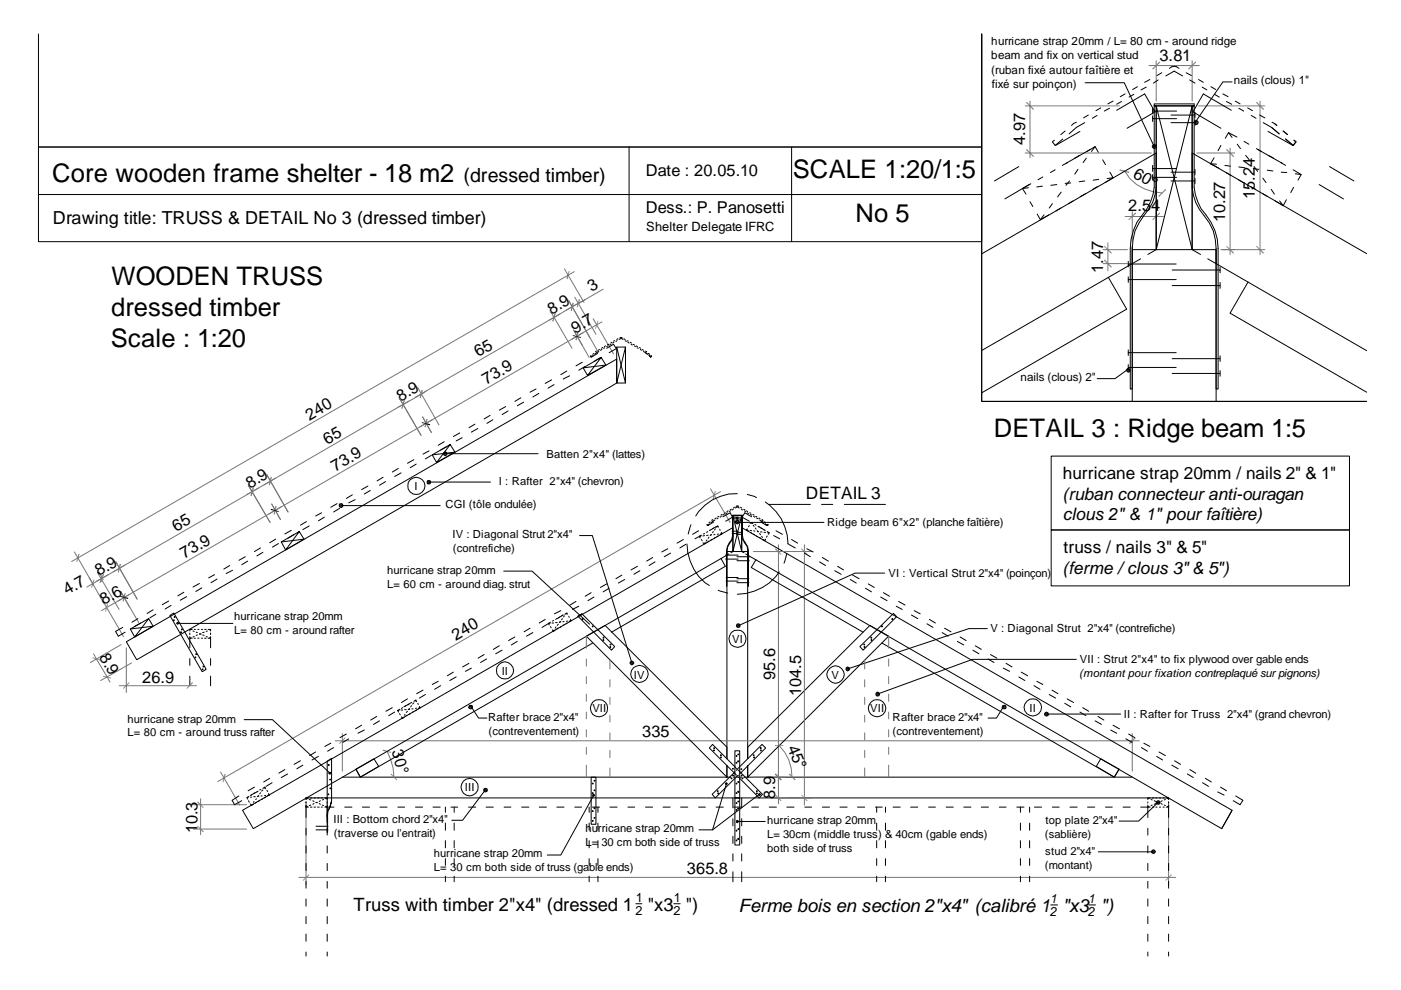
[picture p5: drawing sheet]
<svg xmlns="http://www.w3.org/2000/svg" width="297mm" height="210mm" viewBox="0 0 297 210" stroke-linecap="round" stroke-linejoin="round" font-family="sans-serif">
<path d="M252.8 22.5h.4v17.2a10.1 10.1 0 0 0 2.4 5.8 11.3 11.3 0 0 1 2.7 7.2v29.8h-.5v-29.8a9.8 9.8 0 0 0-2.5-7 9.9 9.9 0 0 1-2.5-6zM252.8 22.5h.4M240.1 52.3v32.7M257.8 52.9v32.1" fill="none" stroke="#000" stroke-width=".21"/>
<path d="M233.9 55.9h5.1M233.9 52.9h5.1M234.9 51.5v5.9" fill="none" stroke="#767676" stroke-width=".21"/>
<g fill="#767676">
<path d="M234 55.2l1.7 1.4-.1 .1z"/>
<path d="M234 55.2l.2-.2 1.5 1.6z"/>
<path d="M234 52.3l.2-.1 1.5 1.4z"/>
<path d="M234 52.3l1.7 1.3-.1 .2z"/>
</g>
<path d="M253.8 32.4h8M260.8 31.4v22.5M259.2 52.9h2.6" fill="none" stroke="#767676" stroke-width=".21"/>
<g fill="#767676">
<path d="M260 52.3l.1-.1 1.5 1.4z"/>
<path d="M260 52.3l1.6 1.3-.1 .2z"/>
<path d="M260 31.8l1.6 1.3-.1 .2z"/>
<path d="M260.1 31.6l1.5 1.5-1.6-1.3z"/>
</g>
<path d="M243.6 13.9h10.7M245.1 12.9v8.5M252.8 12.9v8.5" fill="none" stroke="#767676" stroke-width=".21"/>
<g fill="#767676">
<path d="M245.8 13.1l-1.3 1.6-.2-.1z"/>
<path d="M245.8 13.1l.2 .1-1.5 1.5z"/>
<path d="M253.4 13.1l.2 .1-1.5 1.5z"/>
<path d="M253.4 13.1l-1.3 1.6-.2-.1z"/>
</g>
<path d="M238.4 36.3a9.1 9.1 0 0 0 8 4.6" fill="none" stroke="#767676" stroke-width=".21"/>
<g fill="#767676">
<path d="M237.3 36.2l2.2 .2-.1 .3z"/>
<path d="M237.4 35.9l2.1 .5-2.2-.2z"/>
<path d="M247.1 40.1l-1.4 1.7-.1-.2z"/>
<path d="M247.1 40.1l.2 .1-1.6 1.6z"/>
</g>
<path d="M254.1 22.5h14.1M267.2 21.4v32.5M258.9 52.9h9.3" fill="none" stroke="#767676" stroke-width=".21"/>
<g fill="#767676">
<path d="M266.3 52.3l.2-.1 1.5 1.4z"/>
<path d="M266.3 52.3l1.7 1.3-.2 .2z"/>
<path d="M266.3 21.8l1.7 1.3-.2 .2z"/>
<path d="M266.3 21.8l.2-.2 1.5 1.5z"/>
</g>
<path d="M217.4 32.4h26.7M217.4 22.5h19.9M218.4 21.4v12.1" fill="none" stroke="#767676" stroke-width=".21"/>
<g fill="#767676">
<path d="M217.7 31.6l1.5 1.5-1.7-1.3z"/>
<path d="M217.5 31.8l1.7 1.3-.1 .2z"/>
<path d="M217.5 21.8l1.7 1.3-.1 .2z"/>
<path d="M217.5 21.8l.2-.2 1.5 1.5z"/>
</g>
<path d="M238.5 45.9h8.2M240.1 44.9v6.3M245.1 44.9v6.3" fill="none" stroke="#767676" stroke-width=".21"/>
<g fill="#767676">
<path d="M240.7 45.1l-1.3 1.6-.2-.1z"/>
<path d="M240.7 45.1l.2 .1-1.5 1.5z"/>
<path d="M245.8 45.1l.2 .1-1.5 1.5z"/>
<path d="M245.8 45.1l-1.3 1.6-.2-.1z"/>
</g>
<g fill="none" stroke="#000" stroke-width=".21">
<path d="M238.5 19.9l-1 .6M240.4 20l-1 .6M241.2 18.4l-1.1 .6M243 18.5l-1.1 .6M243.8 16.9l-1.1 .6M245.6 16.9l-1.1 .7M246.3 15.4l-1 .6M247.2 16.1l1.7-1 1.8 1M247.9 14.5a1.43 1.43 0 0 1 2.1 0M251.5 15.4l1.1 .6M252.3 16.9l1.1 .7M254.1 16.9l1 .6"/>
<path d="M254.9 18.5l1 .6M256.7 18.4l1.1 .6M257.5 20l1 .6M259.3 19.9l1.1 .6M216 35.3l-5.2 3.1M218 39.8l-1.2 .2M218.2 39.1l-5.2 3.1M218.6 39l-1.8 1 .7 1.2M221 39.5l-1.2 .1M221.1 37.5l-1 .6M223.7 36l-1 .6M224.1 39.1l-1.3 .2"/>
<path d="M225.3 29.5l-1.6 1.3-.6-.7 .4-.4M225.8 27.8l-.9 .7M226.3 34.5l-1.1 .6M226.8 38.4l-.8 .9M227 38.8l-1.2 .1M228.2 25.9l-.6 .3-.4 .4M228.5 35.9l-.6 1M228.9 32.9l-1 .6M229 27.9l-5.2 2.9M230 38.4l-1.2 .1M230 26l-1.8 1-1.5 1.4M230.3 33.5l-.7 1"/>
<path d="M230.5 32.1l1.7-1 .7 1.2M230.7 24.4l-1 .6M231.2 31.7l-5.2 2.9M232.2 31.1l-.8 1M232.6 24.5l-1 .6M232.7 39.6l-1 .5M232.9 38l-1.1 .2M233.4 22.9l-1 .6M233.8 33.9l.6 1M235.2 23l-1.1 .6M235.3 36.5l.7 1.2M236 37.7l-1.7 1"/>
<path d="M236 37.7l-1.3 .2M236 21.4l-1.1 .6M236.8 23.4l5.9-3.5 2.2 3.8-5.9 3.5M237.8 21.5l-1 .6M244.4 23v.6h5.1M244.4 24.6v.6h5.1M244.4 37v.6h5.1M244.4 35.1v.6h5.1M244.4 23.6v.5M244.4 25.2v.6M244.4 35.7v.6M244.4 37.6v.6"/>
<path d="M244.7 22.5h.4v17.2a9.4 9.4 0 0 1-2.6 6 10.3 10.3 0 0 0-2.4 7v29.8h-.5v-29.8a11.3 11.3 0 0 1 2.7-7.2 10.1 10.1 0 0 0 2.4-5.8zM244.7 22h8.5v.5h-8.5zM245.1 22.5l7.7 30.4 1.7 1M252.8 22.5l-7.7 30.4v-30.4h7.7v30.4h-7.7l-1.7 1M253.4 23.8v.6h-5.1M253.4 25.4v.6h-5.1M253.4 37.8v.6h-5.1M253.4 35.9v.6h-5.1M253.4 24.4v.6M253.4 26v.6M253.4 36.5v.6M253.4 38.4v.6"/>
<path d="M256.7 34.7l1.7 1M256.7 34.7l1.2 .1M257.4 33.5l-.7 1.2M258.9 30.8l-.6 1.1M259.7 35.1l1.2 .1M260 36.6l1 .6M260 21.5l1.1 .6M260.5 28.1l.7 1M261.1 23.4l-6-3.5-2.2 3.8 6 3.5M261.9 21.4l1 .6M262.2 29.1l-1.7-1-.7 1.2M262.3 30.6l.7 .9"/>
<path d="M262.6 38.1l1 .6M262.7 35.4l1.2 .2M262.7 23l1 .6M263.8 30l1 .6M264.1 32.9l.8 1M264.5 22.9l1 .6M265.1 39.6l1.1 .5M265.3 24.5l1 .6M265.7 35.7l1.2 .2M265.9 35.3l.7 1M266.4 31.5l1 .6M266.6 31.7l5.3 2.9"/>
<path d="M267.1 24.4l1.1 .6M267.7 37.8l.7 .9M267.8 26l1.8 1 1.6 1.4M268.7 36.1l1.2 .2M268.8 27.9l5.3 2.9M268.9 32.9l1.1 .6M269.7 25.9l1 .7M271.6 34.5l1 .6M271.6 36.5l1.2 .1M272.1 27.8l.9 .7M272.6 29.5l1.6 1.3M274.2 36l1.7 1-.7 1.2"/>
<path d="M274.3 39.7l-.6 1.1M274.3 29.7l.5 .4-.6 .7 .6-.7zM274.6 36.8l1.3 .2M279.7 39.1l5.1 3.1M281.9 35.3l5.1 3.1M208.2 53.8l36.9-21.4v20.5h-5v3M218.4 42.8l.6 1M219.9 45.4l.7 1.2 1.8-1M221.3 45.6l-.7 1M223.1 43.2l-.7 .9M224.9 44.1l-1 .6M225 40.7l-.8 1.1"/>
<path d="M227.5 42.6l-1 .6M230.2 41.1l-1.1 .6M235 58.8l3.9 6.7-30.7 17.7M239.2 55.4v.6M239.2 58.7v.6M240.1 55.9l-31.9 18.4M241.8 54.9l-1.7 1M248.5 57.2h10.2v.6M249.4 59.3h-10.2v.6M249.4 56h-10.2v.6M256.1 54.9l1.7 1M257.8 55.9l32 18.5"/>
<path d="M258.7 56.7v.5M258.7 59.9v.7M264.6 59.8l-3.8 6.6 29 16.8M267.7 41.1l1.1 .6M269.5 40.1l.7 1.1M271.3 42.6l.8 1M272.7 42.3l-.6 1.3-1.7-1M289.8 53.8l-37-21.4v20.5h5v3M239.2 74.2v.6M239.2 77.3v.6M248.5 79.2h10.2v.6M248.5 76h10.2v.6"/>
<path d="M248.5 60.6h10.2v.5M249.4 77.9h-10.2v.6M249.4 74.8h-10.2v.6M258.7 75.5v.5M258.7 78.6v.6M154.1 116.8v44.1M157.3 109.3h.1v4.3l.2 .8 .9 1.5 .2 1v7.4h-.2l-.1-8.4-.9-1.4-.2-.9zM157.3 109.3h.1M158.5 116.9v44M64.9 169.2h182.9M72.6 164.8h82.1M154.1 162.3v2.5"/>
<path d="M157.9 164.8h82.2M158.5 162.3v2.5"/>
</g>
<path d="M64.9 170.4v17.2M247.8 170.4v17.2M63.4 186h185.9" fill="none" stroke="#767676" stroke-width=".21"/>
<g fill="#767676">
<path d="M247.1 186.6l1.3-1.3-1.1 1.4z"/>
<path d="M248.4 185.3v.2l-1.1 1.2z"/>
<path d="M65.5 185.3l.1 .2-1.2 1.2z"/>
<path d="M65.5 185.3l-1.1 1.4-.2-.1z"/>
</g>
<path d="M71.1 157.1h170.5M72.6 155.5v8M240.1 155.5v8" fill="none" stroke="#767676" stroke-width=".21"/>
<g fill="#767676">
<path d="M73.2 156.3l.1 .2-1.3 1.2z"/>
<path d="M73.2 156.3l-1.2 1.4-.1-.1z"/>
<path d="M239.4 157.6l1.3-1.3-1.1 1.4z"/>
<path d="M240.7 156.3l.1 .2-1.2 1.2z"/>
</g>
<path d="M150.7 103.6l4.1 7.2M152.8 104.2l-106.6 61.5M46.8 163.7l4 7" fill="none" stroke="#767676" stroke-width=".21"/>
<g fill="#767676">
<path d="M47.6 164.1h.3l-.5 1.8z"/>
<path d="M47.6 164.1l-.2 1.8-.2-.1z"/>
<path d="M151.6 104.1l-.3 1.7h-.2z"/>
<path d="M151.6 104.1l.2 .1-.5 1.6z"/>
</g>
<path d="M41 170.6h11.3M41 175.8h11.3M42.5 169.3v7.7" fill="none" stroke="#767676" stroke-width=".21"/>
<g fill="#767676">
<path d="M41.9 169.9l1.3 1.3-1.4-1.1z"/>
<path d="M41.8 170.1l1.4 1.1-.2 .1z"/>
<path d="M41.8 175.2l1.4 1.1-.2 .2z"/>
<path d="M41.8 175.2l.1-.1 1.3 1.2z"/>
</g>
<path d="M159.8 116.9h6.7M165 115.5v50.7M159.8 164.8h6.7" fill="none" stroke="#767676" stroke-width=".21"/>
<g fill="#767676">
<path d="M164.3 164.2l.2-.2 1.2 1.3z"/>
<path d="M164.3 164.2l1.4 1.1-.1 .2z"/>
<path d="M164.3 116.4l1.4 1.1-.1 .1z"/>
<path d="M164.3 116.4l.2-.1 1.2 1.2z"/>
</g>
<g fill="none" stroke="#000" stroke-width=".21">
<path d="M122.9 113.6h2.7l8.4 27M156.2 132.3h.6v.6h-.6zM187.6 121.5h-6.3l-24.8 11.2M209.3 133.3h-3.9l-25.7 8.5M179.4 141.6l.3-.2 .3 .2v.5l-.3 .2-.3-.2zM221.6 151.1l.3-.1 .3 .1v.6h-.6l-.2-.3zM221.9 151.4h15.7M64.9 170v.3M65.2 171l-.3 .1v-.4v.4h.5M65.4 169.2h-.5v.3v-.3l.3 .1M65.6 169.5l.3 .1M65.8 169.2h.4"/>
<path d="M65.8 171.1h.4M65.9 170.7l-.3 .1M66.3 169.8l.3 .1M66.6 169.2h.3M66.6 171.1h.3M66.6 170.4l-.3 .1M67 170.1l.3 .1M67.3 170.1l-.3 .1M67.3 169.2h.4M67.3 171.1h.4M67.7 170.4l.2 .1M67.9 169.8l-.2 .1"/>
<path d="M68.1 169.2h.3M68.1 171.1h.3M68.4 170.7l.2 .1M68.6 169.5l-.2 .1M68.9 169.2h.5v.3M68.9 171.1h.5M69 171l.4 .1M69.4 170v.3M69.4 170.7v.4M69.4 169.2l-.4 .1M102.6 167.2h.6v.6h-.6zM102.9 167.5l-4.8 6.4h-2.3"/>
<path d="M154.1 160.9v-2.5l-25.8-25.8-4 2.3 29.8 29.9v-2.5M158.5 160.9v-2.5l25.9-25.8 4 2.3-29.9 29.9v-2.5M243.4 171.1h.5M243.4 170v.3M243.4 170.7v.4M243.4 169.2l.2 .1M243.6 171l-.2 .1M243.9 169.2h-.5v.3M244 169.5l.3 .1M244.3 169.2h.3M244.3 171.1h.3M244.3 170.7l-.3 .1"/>
<path d="M244.7 169.8l.4 .1M245.1 169.2h.2M245.1 171.1h.2M245.1 170.4l-.4 .1M245.4 170.1l.3 .1M245.7 170.1l-.3 .1M245.8 169.2h.3M245.8 171.1h.3M246.2 170.4l.2 .1M246.4 169.8l-.2 .1M246.6 169.2h.2M246.6 171.1h.2"/>
<path d="M246.8 170.7l.3 .1M247.1 169.5l-.3 .1M247.3 169.2h.5v.3v-.3l-.3 .1M247.5 171l.3 .1v-.4v.4h-.5M247.8 170v.3M134.8 191.6h1.3M142.9 191.6h1.3"/>
<circle cx="134" cy="140.5" r=".4"/>
</g>
<g fill="#000">
<path d="M156.2 132.7l.6 .2h-.6zM156.2 132.7h.7l-.1 .2zM156.2 132.3l.7 .4h-.7zM156.2 132.3h.6l.1 .4zM156.2 132.9h.6zM156.2 132.3h.6zM133.5 140.6l.7 .2h-.5zM133.5 140.6h.9l-.2 .2zM133.7 140.3l.7 .3h-.9zM133.7 140.3h.5l.2 .3zM133.7 140.8h.5l-.2 .2zM133.7 140.3l.3-.2 .2 .2z"/>
<path d="M179.4 141.8l.6 .3h-.6zM179.4 141.8h.7l-.1 .3zM179.4 141.6l.7 .2h-.7zM179.4 141.6h.6l.1 .2zM179.4 142.1h.6l-.3 .2zM179.4 141.6l.3-.2 .3 .2zM221.4 151.4l.8 .3h-.6zM221.4 151.4h.9l-.1 .3zM221.6 151.1l.7 .3h-.9zM221.6 151.1h.6l.1 .3zM221.6 151.7h.6zM221.6 151.1l.3-.1 .3 .1z"/>
<path d="M102.6 167.5l.6 .3h-.6zM102.6 167.5h.7l-.1 .3zM102.6 167.2l.7 .3h-.7zM102.6 167.2h.6l.1 .3zM102.6 167.8h.6zM102.6 167.2h.6z"/>
</g>
<path d="M82.1 159.3l.7 1.8 .5 1.7 .2 2" fill="none" stroke="#767676" stroke-width=".21"/>
<g fill="#767676">
<path d="M82.9 164l1.3 1.3-1.4-1.1z"/>
<path d="M82.8 164.2l1.4 1.1-.1 .2z"/>
<path d="M81.1 159.2l1.8 .2v.2z"/>
<path d="M81.2 158.9l1.7 .5-1.8-.2z"/>
</g>
<g fill="none" stroke="#000" stroke-width=".21">
<path d="M157.3 111.9l103.9 59.9-2.2 3.9-100.5-58v-.8h-1.2zM157.3 116.9l.5 .3M158.1 117.4l.4 .3M64.9 171.1v2.2M64.9 175.6v1.5M64.9 179.3v1.6M247.8 171.1v2.2M247.8 175.6v1.5M247.8 179.3v1.6M64.9 183.1v1.5M64.9 186.9v1.4M64.9 190.6v1.5"/>
<path d="M64.9 194.3v1.5M64.9 198v1.6M247.8 183.1v1.5M247.8 186.9v1.4M247.8 190.6v1.5M247.8 194.3v1.5M247.8 198v1.6M64.9 201.9v.8M247.8 201.9v.8"/>
</g>
<path d="M119.7 57l4.1 7.1M121.8 57.6l-106.6 61.5M15.8 117l4 7.1" fill="none" stroke="#767676" stroke-width=".21"/>
<g fill="#767676">
<path d="M16.6 117.4h.3l-.5 1.7z"/>
<path d="M16.6 117.4l-.2 1.7h-.2z"/>
<path d="M120.6 57.4l-.3 1.8-.2-.1z"/>
<path d="M120.6 57.4l.2 .1-.5 1.7z"/>
</g>
<path d="M18.9 122.4l3.1 5.5M20.9 121.3l1 1.6M23 121.8l-4.6 2.7" fill="none" stroke="#767676" stroke-width=".21"/>
<g fill="#767676">
<path d="M21.9 121.7l-.4 1.8-.1-.1z"/>
<path d="M21.9 121.7l.1 .1-.5 1.7z"/>
<path d="M19.8 122.9l.2 .1-.5 1.6z"/>
<path d="M19.8 122.9l-.3 1.7h-.2z"/>
</g>
<path d="M90.6 102h.6v.5h-.6zM90.9 102.2h13.1M26.8 136.1l104-60v5.1l-1.3 .8-100.5 57.9z" fill="none" stroke="#000" stroke-width=".21"/>
<path d="M90.5 102.2l.7 .3h-.6zM90.5 102.2h.8l-.1 .3zM90.6 102l.7 .2h-.8zM90.6 102h.6l.1 .2zM90.6 102.5h.6zM90.6 102h.6z" fill="#000"/>
<path d="M84.7 84.4l4.6 7.9M88.6 82.2l4.5 7.9M90.4 82.9l-6 3.5" fill="none" stroke="#767676" stroke-width=".21"/>
<g fill="#767676">
<path d="M89.4 82.6l.2 .1-.4 1.7z"/>
<path d="M89.4 82.6l-.2 1.8-.2-.1z"/>
<path d="M85.6 84.9l-.3 1.7h-.2z"/>
<path d="M85.6 84.9h.2l-.5 1.7z"/>
</g>
<path d="M84.7 84.4l4.6 7.9M86.7 85l-30.7 17.8M56.6 100.7l4.5 7.9" fill="none" stroke="#767676" stroke-width=".21"/>
<g fill="#767676">
<path d="M85.6 84.9l-.3 1.7h-.2z"/>
<path d="M85.6 84.9h.2l-.5 1.7z"/>
<path d="M57.4 101.1l.2 .1-.4 1.7z"/>
<path d="M57.4 101.1l-.2 1.8-.2-.1z"/>
</g>
<path d="M52.7 103l4.6 7.8M56.6 100.7l4.5 7.9M58.4 101.4l-6 3.4" fill="none" stroke="#767676" stroke-width=".21"/>
<g fill="#767676">
<path d="M57.4 101.1l.2 .1-.4 1.7z"/>
<path d="M57.4 101.1l-.2 1.8-.2-.1z"/>
<path d="M53.6 103.4l-.2 1.7h-.3z"/>
<path d="M53.6 103.4h.2l-.4 1.7z"/>
</g>
<path d="M24.6 119.1l4.5 7.9M52.7 103l4.6 7.8M54.8 103.5l-30.8 17.8" fill="none" stroke="#767676" stroke-width=".21"/>
<g fill="#767676">
<path d="M53.6 103.4l-.2 1.7h-.3z"/>
<path d="M53.6 103.4h.2l-.4 1.7z"/>
<path d="M25.4 119.6h.2l-.4 1.7z"/>
<path d="M25.4 119.6l-.2 1.7h-.2z"/>
</g>
<path d="M24.6 119.1l4.5 7.9M26.4 119.8l-6.1 3.5M20.7 121.4l4.6 7.8" fill="none" stroke="#767676" stroke-width=".21"/>
<g fill="#767676">
<path d="M25.4 119.6h.2l-.4 1.7z"/>
<path d="M25.4 119.6l-.2 1.7h-.2z"/>
<path d="M21.6 121.8l-.2 1.7h-.3z"/>
<path d="M21.6 121.8h.2l-.4 1.7z"/>
</g>
<path d="M94.4 96.2h19.7M156.2 110.8h18.5M263.5 169.7l-.6 .9" fill="none" stroke="#000" stroke-width=".21"/>
<path d="M116.7 66l4.6 7.8M120.6 63.8l4.5 7.8M122.4 64.4l-6 3.5" fill="none" stroke="#767676" stroke-width=".21"/>
<g fill="#767676">
<path d="M117.6 66.4l-.3 1.8-.2-.1z"/>
<path d="M117.6 66.4l.2 .1-.5 1.7z"/>
<path d="M121.4 64.2l.2 .1-.4 1.7z"/>
<path d="M121.4 64.2l-.2 1.8-.2-.1z"/>
</g>
<path d="M120.6 63.8l6.3 10.9M121.9 63l4.5 7.9M123.9 63.6l-3.9 2.2M127.9 61.3l-5.3 3.1" fill="none" stroke="#767676" stroke-width=".21"/>
<g fill="#767676">
<path d="M122.7 63.4l-.2 1.8-.2-.1z"/>
<path d="M122.7 63.4l.3 .1-.5 1.7z"/>
<path d="M121.4 64.2l.2 .1-.4 1.7z"/>
<path d="M121.4 64.2l-.2 1.8-.2-.1z"/>
</g>
<path d="M57.6 106.9l1.9 3.3M59.6 107.5l-34.6 19.9M25.6 125.4l1.9 3.3" fill="none" stroke="#767676" stroke-width=".21"/>
<g fill="#767676">
<path d="M26.4 125.8h.2l-.4 1.7z"/>
<path d="M26.4 125.8l-.2 1.7h-.2z"/>
<path d="M58.4 107.3l-.2 1.8h-.2z"/>
<path d="M58.4 107.3l.2 .1-.4 1.7z"/>
</g>
<path d="M89.6 88.4l1.9 3.3M91.6 89l-34.6 20M57.6 106.9l1.9 3.3" fill="none" stroke="#767676" stroke-width=".21"/>
<g fill="#767676">
<path d="M58.4 107.3l.2 .1-.4 1.7z"/>
<path d="M58.4 107.3l-.2 1.8h-.2z"/>
<path d="M90.5 88.8l-.3 1.8-.2-.1z"/>
<path d="M90.5 88.8l.1 .1-.4 1.7z"/>
</g>
<path d="M121.6 69.9l1.9 3.4M123.6 70.5l-34.6 20M89.6 88.4l1.9 3.3" fill="none" stroke="#767676" stroke-width=".21"/>
<g fill="#767676">
<path d="M90.5 88.8l.1 .1-.4 1.7z"/>
<path d="M90.5 88.8l-.3 1.8-.2-.1z"/>
<path d="M122.5 70.4l-.3 1.8-.2-.1z"/>
<path d="M122.5 70.4l.1 .1-.4 1.7z"/>
</g>
<path d="M121.6 69.9l3.3 5.9M125.8 67.6l4.3 7.4M127.6 68.3l-6.3 3.6" fill="none" stroke="#767676" stroke-width=".21"/>
<g fill="#767676">
<path d="M122.5 70.4l-.3 1.8-.2-.1z"/>
<path d="M122.5 70.4l.1 .1-.4 1.7z"/>
<path d="M126.7 68h.2l-.5 1.7z"/>
<path d="M126.7 68l-.3 1.7h-.2z"/>
</g>
<path d="M21.9 127.5l4.3 7.5M25.6 125.4l3.8 6.6M27.4 126.1l-5.9 3.4" fill="none" stroke="#767676" stroke-width=".21"/>
<g fill="#767676">
<path d="M26.4 125.8h.2l-.4 1.7z"/>
<path d="M26.4 125.8l-.2 1.7h-.2z"/>
<path d="M22.7 127.9l-.2 1.8-.2-.1z"/>
<path d="M22.7 127.9l.2 .1-.4 1.7z"/>
</g>
<path d="M121.4 71l1.8 .5-1.8-.3zM121.4 71.2l1.8 .3-.1 .1zM89.4 89.5l1.8 .4-1.8-.2zM89.4 89.7l1.8 .2-.1 .3zM57.4 107.9l1.7 .5-1.7-.3zM57.4 108.1l1.7 .3v.2zM25.4 126.5l1.8 .3-.1 .2zM25.5 126.3l1.7 .5-1.8-.3z" fill="#000"/>
<path d="M163.5 164.8h.3M163.5 169.2h3.5M165 163.5v6.9" fill="none" stroke="#767676" stroke-width=".21"/>
<g fill="#767676">
<path d="M164.3 164.2l.2-.2 1.2 1.3z"/>
<path d="M164.3 164.2l1.4 1.1-.1 .2z"/>
<path d="M164.3 168.6l1.4 1.2-.1 .1z"/>
<path d="M164.3 168.6l.2-.1 1.2 1.3z"/>
</g>
<path d="M159.8 116.9h12.3M170.5 115.5v55.2M165 169.2h7.1" fill="none" stroke="#767676" stroke-width=".21"/>
<g fill="#767676">
<path d="M169.9 168.6l.1-.1 1.2 1.3z"/>
<path d="M169.9 168.6l1.3 1.2-.1 .1z"/>
<path d="M169.9 116.4l1.3 1.1-.1 .1z"/>
<path d="M170 116.3l1.2 1.2-1.3-1.1z"/>
</g>
<g fill="none" stroke="#000" stroke-width=".21">
<path d="M145.7 115.3a10.5 10.5 0 0 0 4.7 8.8M146.5 111.3l-.6 1.9M154.5 117.4l-.4 .3M155.2 109.7h1.3M155.2 110h1.3M155.2 113.1h1.3M155.2 112.6h1.3M155.3 109.3l.1 4.3-.2 .9-.9 1.4-.2 1-.1 7.4v-7.4l.2-1 .9-1.5 .2-.8zM155.3 109.3l2 7.6M156.2 109.8h1.2M156.2 110.3h1.2M156.2 113.3h1.2"/>
<path d="M156.2 112.9h1.2M156.3 104.7a10 10 0 0 0-8.8 4.7M157.3 109.3l-1.9 7.6v-7.6h1.9v7.6h-1.9l-.4 .3M158.4 104.8l2 .7M162.2 106.4a10.6 10.6 0 0 1 4.9 8.9v-.1M163 106.9h8.8M166.8 117.4l-.6 2M174.2 106.9h2.4M179 106.9h8.7M122.5 130.7l.9-.6 6.9 7-.6 .8zM123.5 131.2h.1l-.1 .1zM125.7 132.7v.2z"/>
<path d="M125.7 136.3l-49.3 28.5-.9-1.7M127.8 135.7l.2-.1v.1zM128 135.1v.2h-.1zM129.3 136.7h.3zM129.3 137.1h.2v.2h-.2zM152.3 125.2l2 .5M153.8 120.1l-24.1 13.9M159.3 120.3l23.7 13.7M165.2 121.3a10.8 10.8 0 0 1-8.9 4.7M182.3 137.1l7.1-7 .7 .6-7.1 7.2zM183.2 136.6h.1v.2h-.1zM183.2 137.2h.2z"/>
<path d="M184.7 135.1l.2 .1-.1 .1-.2-.1zM184.7 135.7h.2l-.1 .1zM187 132.7l.1 .1-.1 .1zM187 136.3l49.2 28.5 1.1-1.7M189.1 131.2h.2v.1h-.2zM99.5 149.6h.6v.6h-.6l-.2-.2zM99.8 149.6l1.7 2.6h1.7M151.3 158.6l.1-.1 .1 .2-.1 .1zM151.3 159l.2 .1-.1 .1-.2-.1zM155.8 159.2h1v10h-1zM156.4 159.9h.3zM161.1 158.6h.3l-.1 .2z"/>
<path d="M161.2 159h.2v.2h-.2zM51.4 171.8l104-59.9v5h-1.3v.8l-100.4 58zM69.4 171.1v2.2M69.4 175.6v1.5M69.4 179.3v1.6M75.5 163.1l3.8-2.2 1 1.6-3.9 2.3zM152.1 167.7h.2v.1h-.2zM152.2 168.2h.1v.1zM152.8 160h.1v.2h-.1zM152.9 160.5v.2zM154 166.1l-2.9 9.9h-2.9M154.7 164.8h.3"/>
<path d="M155.1 164.9l.1 .1-.1 .1-.1-.1zM155.3 164.4h.3zM155.3 162.9h.2v.2h-.2zM155.5 164.8h.2M155.8 163.6l-4.8 4.8 .7 .8 4.9-4.8M156.1 161.6h.1v.2h-.1zM156.1 160.2h.1v.2h-.1zM156.1 168.1h.1v.1h-.1zM156.1 166h.1v.2h-.1zM156.2 163l-5.1-5.2-.7 .8 5.8 5.8M156.2 163.3l5.4-5.5 .7 .8-5.5 5.4M156.2 164.8h.3"/>
<path d="M156.4 161.4h.3l-.2 .2zM156.4 165.8h.3zM156.5 167.7l.2 .2-.2 .1zM156.5 163.3l5.2 5.1-.7 .8-4.5-4.5M156.9 164.8h.4M157.1 163h.2v.2h-.2zM157.2 164.4h.1v.1h-.1zM157.3 164.9h.2v.2h-.2zM157.7 164.8h.2M159.7 160h.2v.2h-.2zM159.8 160.5h.1l.1 .1-.1 .1zM160.4 167.7h.2v.1h-.2z"/>
<path d="M160.5 168.1v.2zM161 168.4l-9.9 7.6M243.4 171.1v2.2M243.4 175.6v1.5M243.4 179.3v1.6M245.3 169.9h.5l.2 .2-.2 .3h-.5l-.2-.3zM245.6 170.1l-4.2 4h-4.1M69.4 183.1v1.5M69.4 186.9v1.4M69.4 190.6v1.5M69.4 194.3v1.5M69.4 198v1.6"/>
<path d="M232.9 180.6h11.6M243.4 183.1v1.5M243.4 186.9v1.4M243.4 190.6v1.5M243.4 194.3v1.5M243.4 198v1.6M244.3 180.3h.5l.2 .3-.2 .3h-.5l-.2-.3zM69.4 201.9v.8M243.4 201.9v.8"/>
</g>
<g fill="#000">
<path d="M99.3 150l.8 .2h-.6zM99.3 150h.9l-.1 .2zM99.5 149.6l.7 .4h-.9zM99.5 149.6h.6l.1 .4zM99.5 150.2h.6zM99.5 149.6h.6zM245.1 170.1l.7 .3h-.5zM245.1 170.1h.9l-.2 .3zM245.3 169.9l.7 .2h-.9zM245.3 169.9h.5l.2 .2zM245.3 170.4h.5zM245.3 169.9h.5z"/>
<path d="M244.1 180.6l.7 .3h-.5zM244.1 180.6h.9l-.2 .3zM244.3 180.3l.7 .3h-.9zM244.3 180.3h.5l.2 .3zM244.3 180.9h.5zM244.3 180.3h.5z"/>
</g>
<path d="M165.2 158.1a9.2 9.2 0 0 1 2.7 6.7" fill="none" stroke="#767676" stroke-width=".21"/>
<g fill="#767676">
<path d="M167.2 164.2l.2-.2 1.3 1.3z"/>
<path d="M167.2 164.2l1.5 1.1-.2 .2z"/>
<path d="M164.3 158.2l1.8-.2v.2z"/>
<path d="M164.3 158h1.8l-1.8 .2z"/>
</g>
<g fill="none" stroke="#000" stroke-width=".21">
<path d="M120.2 78.7l-1.3 .7M120.8 79.7l-1.4 .7M123.5 76.8l-1.4 .8M124 77.7l-1.3 .8M126.7 74.9l-1.3 .8M127.2 75.9l-1.3 .7M127.5 75.8l-2.9 3.8-1-1.6 3.9-2.2 1 1.6-3.9 2.2M128.5 77.4l-4.9 .6M128.6 73.8l1.5-.8 .6 .9-1.6 .9M84.4 99.3l-1.2 .8M87.7 97.5l-1.3 .7M88.3 98.4l-1.3 .8"/>
<path d="M91 95.6l-1.3 .7M91.5 96.5l-1.3 .8M94.2 93.7l-1.3 .7M94.8 94.7l-1.4 .7M95.4 94.2l-2.8 3.9-1-1.7 3.8-2.2 1.1 1.7-3.9 2.2M96.5 95.9l-4.9 .5M97.5 91.8l-1.4 .8M98 92.8l-1.3 .7M100.7 89.9l-1.3 .8M101.3 90.9l-1.4 .7M103.9 88.1l-1.3 .7M104.5 89l-1.3 .8"/>
<path d="M107.2 86.2l-1.3 .8M107.7 87.1l-1.2 .8M110.4 84.3l-1.2 .8M111 85.3l-1.3 .7M113.7 82.5l-1.3 .7M114.2 83.4l-1.2 .8M117 80.5l-1.4 .8M117.5 81.5l-1.3 .8M48.7 119.9l-1.3 .8M52 118l-1.3 .8M52.5 119l-1.2 .7M55.2 116.2l-1.2 .7"/>
<path d="M55.7 117.1l-1.2 .8M58.4 114.3l-1.2 .8M59 115.2l-1.2 .8M61.8 112.5l-1.4 .7M62.3 113.4l-1.3 .7M63.4 112.7l-2.8 3.9-1-1.7 3.8-2.2 1.1 1.6-3.9 2.3M64.5 114.3l-4.9 .6M65 110.6l-1.3 .8M65.6 111.5l-1.4 .8M68.2 108.7l-1.3 .7M68.8 109.7l-1.3 .7M71.5 106.8l-1.4 .7"/>
<path d="M72 107.8l-1.3 .8M74.7 104.9l-1.3 .8M75.3 105.9l-1.4 .7M78 103.1l-1.3 .7M78.5 104l-1.3 .7M81.2 101.2l-1.2 .8M81.7 102.1l-1.2 .8M85 100.3l-1.3 .7M26 133l-1.5 .9 .6 1 1.4-.9M29.2 131.2l-1.2 .7M29.8 132.1l-1.3 .8M31.5 131.2l-2.9 3.9-1-1.7 3.9-2.2 1 1.6-3.9 2.3"/>
<path d="M32.5 129.3l-1.3 .8M32.5 132.8l-4.9 .6M33 130.2l-1.2 .8M35.8 127.4l-1.4 .8M36.3 128.4l-1.3 .7M39 125.6l-1.3 .7M39.6 126.5l-1.4 .8M42.3 123.7l-1.4 .8M42.8 124.6l-1.3 .8M45.5 121.8l-1.3 .7M46 122.8l-1.3 .7M49.3 120.9l-1.4 .7"/>
</g>
<path d="M116.7 66l.2 .2M118.7 66.6l-30.7 17.7M88.6 82.2l.1 .3" fill="none" stroke="#767676" stroke-width=".21"/>
<g fill="#767676">
<path d="M89.4 82.6l.2 .1-.4 1.7z"/>
<path d="M89.4 82.6l-.2 1.8-.2-.1z"/>
<path d="M117.6 66.4l-.3 1.8-.2-.1z"/>
<path d="M117.6 66.4l.2 .1-.5 1.7z"/>
</g>
<g fill="none" stroke="#000" stroke-width=".21">
<path d="M125.3 75.4l-.1 .1 .1 .2 .5-.3M125.9 74.9l-.2 .2M126.4 74.4l-.1 .2M126.9 74.5l-.8 .6M127.1 74.1l-.2 .2M127.6 74.1l-.3 .2M127.8 73.7l-.3 .1M128.2 73.8h-.2M128.4 73.3l-.3 .2M128.9 73.3l-.3 .2M129.1 73l-.3 .1M129.6 73l-.4 .2"/>
<path d="M129.7 72.6l-.2 .1M130.2 72.6l-.3 .1M130.3 72.2l-.2 .1M130.8 72.2l-.2 .2M131 71.8l-.2 .2M131.3 72l.4-.3 .4 .3M131.4 71.6h.5M132.3 71.8l.2 .2M132.5 72.2l.3 .2M133 72.2l.2 .1M133.1 72.6l.3 .1M133.6 72.6l.3 .1"/>
<path d="M133.8 73l.3 .2M134.2 73l.3 .1M134.5 73.3l.2 .2M134.9 73.3l.3 .2M135.1 73.8h.2M135.6 73.7l.2 .1M135.7 74.1l.3 .2M136.2 74.1l.2 .2M136.4 74.5l.9 .6M136.8 74.4l.3 .2M137.4 74.9l.3 .2M137.6 75.4l.4 .3"/>
<path d="M138 75.4l.1 .1-.1 .2 .1-.2zM94.1 95.9l.3-.1 .3 .1v.5l-.3 .2-.3-.2zM138.4 118.2l-1.3 .8M138.9 119.1l-1.3 .8M141.6 116.3l-1.3 .7M142.2 117.3l-1.4 .7M144.9 114.4l-1.4 .8M145.4 115.4l-1.3 .8M148.1 112.5l-1.3 .8M148.6 113.6l-1.3 .6M148.6 113.6l-.3 .1M148.7 113.5l-.4 .2 .1 .4"/>
<path d="M148.7 114.4l.2 .3M149 115.1l.3 .2 .4-.2M149.4 113.1l-.3 .1M149.4 113.6h-.4M149.5 115.1l-.2 .2M149.9 114.5l-.2 .2M150 111.2l-.1 .1 .2 .1M150.1 112.7l-.3 .2M150.1 113.5l-.3 .1M150.3 114.7l-.2 .2M150.3 113.9l-.2 .2M150.4 111.1l-.3 .3"/>
<path d="M150.6 110.7l-.3 .1M150.8 113.3l-.1 .3M150.8 113.4l-.2 .1M151 114.4l-.3 .1M151.2 110.2l-.3 .1M151.2 112.7l-.1 .3M151.3 110.7l-1.2 .7M151.3 111.9l-.2 .2M151.6 110.3l-.9 .5M151.6 113.3l-.3 .1M151.7 114l-.3 .1M151.7 112.1l-.2 .3"/>
<path d="M151.8 111.8l.4-.3 .1 .3M151.8 109.8l-.2 .2M151.9 111.6l-1.5 .9M152.2 111.5l-.2 .3M152.3 113.6l-.3 .2M152.3 109.8l-.3 .2M152.3 113.2l-.2 .1M152.4 109.5l-.2 .1M152.6 112.2l.1 .3M152.9 112.9l.2 .2M152.9 109.5l-.2 .2M153.1 113.1l-.4 .3"/>
<path d="M153.1 113.1l-.3 .1M153.1 109.1l-.2 .1M153.3 109.6l1.5-.9 .5 1-1.4 .8M153.5 109.1l-.2 .1M153.8 108.7l-.3 .1M154 117.5v.2M154 118.4v.1M154.2 108.7l-.2 .2M154.4 108.3l-.3 .2M154.9 108.3l-.3 .2M155.1 108l-.3 .1M155.3 109.2l2.1 .1z"/>
<path d="M155.5 108l-.3 .1M155.7 107.5l-.2 .2M155.9 107.7l.4-.2 .4 .2M156 110.4l.3-.1 .4 .4-.4 .4-.3-.2zM156.1 107.4h.5M156.2 118.9l2.6 .1M156.2 118h2.6v.2M156.5 118.5h-2.5v.2M156.5 117.7h-2.5v.2M157 107.5l.3 .2M157.2 108l.2 .1M157.7 108l.2 .1"/>
<path d="M157.8 108.3l.3 .2M158.3 112.4l.4 .2M158.3 112.4l.3 .1M158.3 108.3l.2 .2M158.4 112.1l-.1 .3M158.4 108.7l.3 .2M158.8 117.9v.1M158.8 118.7v.2M158.9 111.4l-.2 .3M158.9 108.7l.3 .1M159 111l.2-.2 .4 .2M159 112.5h.4"/>
<path d="M159.1 112.9l.3 .1M159.1 109.1l.3 .1M159.2 110.8l.3 .2M159.4 109.6l-1.5-.9-.6 1 1.6 .8M159.6 109.1l.3 .1M159.7 113.2l.3 .2M159.7 111.4l.2 .2M159.8 112.5l.2 .1M159.8 109.5l.2 .2M160 111.2l.3 .2M160.1 111.9l.2 .3M160.2 109.5l.3 .1"/>
<path d="M160.4 113.6l.2 .2M160.4 109.8l.3 .2M160.6 112.5l.1 .3M160.6 112.6l.2 .1M160.7 111.6l.3 .2M160.8 111.6l1.3 .8M160.9 109.8l.2 .2M161.1 110.3l.8 .5M161.1 114l.2 .1M161.1 113.1l.1 .3M161.2 112.8h.4M161.3 110.7l1.3 .7"/>
<path d="M161.3 111.9l.3 .2M161.5 113.7l.2 .3M161.6 110.2l.1 .1M161.9 114.4l.3 .3M162 112.4l.2 .1M162 112.9h.3M162.1 110.7l.2 .1M162.2 111.1l.5 .3M162.3 114.3l-.1 .4-.5-.3M162.7 112.7l.4 .3-.2 .3M162.7 111.2l.1 .1-.1 .1 .1-.1zM162.7 113.6l-.2 .3"/>
<path d="M162.8 113h.3M164 113.6l1.3 .6M164.5 112.5l1.4 .8M167.2 115.4l1.4 .8M167.8 114.4l1.3 .8M170.5 117.3l1.3 .7M171.1 116.3l1.3 .7M173.8 119.1l1.2 .8M174.4 118.2l1.2 .8M36 130.5l.9-.5 6.8 11.9-.8 .5zM36.8 131.4h.1v.2h-.1zM36.9 130.7h.2v.2h-.2z"/>
<path d="M37.5 132l.2-.1 .2 .3-.2 .1-.2-.1zM37.7 132.2h11.7M38.3 134h.2v.1h-.2zM38.5 133.4h.1v.1h-.1zM40.2 135v.3h.6M40.2 134.2v.3M40.2 139.6v1.5M40.2 133.4l.3 .1M40.5 135.2l-.3 .1v2M40.8 133.4h-.6v.4M40.9 133.8l.3 .1M41.2 133.4h.2"/>
<path d="M41.2 135.3h.2M41.2 135l-.3 .1M41.3 139.3h.2v.2h-.2zM41.5 138.6h.2v.2h-.2zM41.6 134l.3 .1M41.9 134.6l-.3 .1M41.9 133.4h.3M41.9 135.3h.3M42.3 134.4l.3 .1M42.6 134.4l-.3 .1M42.7 133.4h.3M42.7 135.3h.3"/>
<path d="M43 134.6l.3 .1M43.3 134l-.3 .1M43.4 133.4h.3M43.4 135.3h.3M43.7 135l.3 .1M44 133.8l-.3 .1M44.1 133.4h.5v.4M44.4 135.2l.2 .1h-.5M44.6 134.2v.3M44.6 135v2.3M44.6 139.6v1.5M44.6 133.4l-.2 .1"/>
<path d="M102.6 138.8l-1.2 .7M103.2 139.7l-1.3 .8M105.9 136.9l-1.3 .8M106.5 137.9l-1.4 .7M106.8 121.1h6l12.2 11.2M109.2 135.1l-1.4 .7M109.7 136l-1.3 .8M112.4 133.2l-1.3 .8M113 134.1l-1.4 .8M115.6 131.3l-1.3 .8M116.2 132.3l-1.3 .7M116.3 132.2h.3"/>
<path d="M116.7 131.9l-.4 .3 .1 .3M116.7 132.9l.2 .2M117 132.1h.4M117.1 133.5l.2 .4 .4-.3M117.4 131.6l-.3 .1M117.5 133.6l-.2 .3M117.8 132h.3M117.9 132.9l-.2 .3M118.1 131.2l-.3 .1M118.3 133.2l-.2 .2M118.4 132.3l-.3 .3M118.6 130.8l-.2 .2"/>
<path d="M118.8 131.8l-.2 .2M118.9 129.5l-1.4 .6M118.9 131.8l-.3 .1M119 132.9l-.3 .1M119.2 131.2l-.1 .2M119.3 130.4l-.2 .2M119.4 130.4l-1.3 .8M119.6 131.8h-.3M119.7 132.4l-.3 .2M119.7 130.6l-.2 .2M119.7 130.2l.5-.2 .1 .2M120.2 130l-.2 .2"/>
<path d="M120.3 132.1l-.3 .2M120.3 131.7l-.2 .1M120.6 130.7l.1 .2M120.9 131.3l.2 .3M121.1 131.6l-.4 .2M121.1 131.6l-.3 .1M122.1 127.5l-1.3 .8M122.7 128.5l-1.3 .7M123.4 130.1l-.9 .6M123.5 130.2l-1 .5M125.3 125.7l-1.2 .7M125.9 126.6l-1.2 .8"/>
<path d="M128.6 123.8l-1.3 .8M129.1 124.7l-1.2 .8M131.9 121.9l-1.3 .8M132.4 122.9l-1.3 .7M135.2 120.1l-1.4 .7M135.7 121l-1.3 .8M154 123.2h2.5M154 122.4h2.5M156.2 123.5h2.6M156.2 122.7h2.6M177 121l1.3 .8M177.6 120.1l1.2 .7"/>
<path d="M180.3 122.9l1.3 .7M180.8 121.9l1.3 .8M183.5 124.7l1.3 .8M184.1 123.8l1.3 .8M186.7 126.6l1.4 .8M187.3 125.7l1.3 .7M190 128.5l1.3 .7M190.5 127.5l1.4 .8M193.2 130.4l1.4 .8M193.8 129.5l1.3 .6M196.5 132.3l1.3 .7M197 131.3l1.3 .8"/>
<path d="M199.8 134.1l1.2 .8M200.3 133.2l1.3 .8M203 136l1.3 .8M203.6 135.1l1.2 .7M206.3 137.9l1.2 .7M206.8 136.9l1.3 .8M209.5 139.7l1.3 .8M210 138.8l1.4 .7M228.2 139.8h-22l-20.2 7.4M40.2 143.4v2M42.9 141.8h.1v.2h-.1zM43 141.2h.2v.2h-.2z"/>
<path d="M44.6 143.4v2M51.8 152.6h6l12.2 11.3M66.9 159.4l-1.3 .8M70.1 157.6l-1.2 .7M70.7 158.5l-1.2 .8M73.4 155.6l-1.3 .8M73.9 156.6l-1.2 .8M76.7 153.8l-1.3 .7M77.2 154.8l-1.3 .7M79.9 151.9l-1.3 .8M80.5 152.8l-1.3 .8M83.2 150l-1.4 .8"/>
<path d="M83.7 151l-1.3 .7M84.3 150.6h.3M84.7 151.3l.2 .3M84.8 150.4l-.5 .2 .2 .4M85 150.6h.4M85.1 152l.2 .3 .4-.2M85.4 150l-.3 .2M85.5 152.1l-.2 .2M85.8 150.5h.3M85.9 151.5l-.2 .2M86 149.6l-.2 .2M86.3 151.7l-.3 .1"/>
<path d="M86.4 148.2l-1.3 .7M86.4 150.8l-.3 .3M86.6 150.4h.3M86.7 149.3l-.2 .2M86.8 150.2l-.2 .3M87 149.1l-1.4 .8M87 151.3l-.3 .2M87.2 149.6l-.1 .3M87.3 148.9l-.2 .1M87.3 150.3h.3M87.7 150.9l-.3 .2M87.7 148.7l.5-.3 .1 .4"/>
<path d="M87.7 149l-.2 .3M88.2 148.4l-.2 .3M88.3 150.6l-.3 .1M88.3 150.1l-.2 .1M88.6 149.1l.1 .3M88.9 149.8l.2 .2M89.1 150l-.4 .3M89.1 150l-.3 .1M89.7 146.3l-1.4 .8M90.2 147.2l-1.3 .8M92.9 144.5l-1.3 .6M93.4 145.4l-1.3 .7"/>
<path d="M96.1 142.5l-1.2 .8M96.7 143.5l-1.3 .8M99.4 140.6l-1.3 .8M99.9 141.7l-1.2 .6M185.8 146.9l.2-.2 .4 .2v.6h-.6zM212.6 149.6h.6v.6h-.6l-.1-.2zM212.7 141.7l1.4 .6M212.9 149.6l-1.6 2.6h-1.8M213.3 140.6l1.3 .8M216 143.5l1.3 .8M216.5 142.5l1.4 .8M219.2 145.4l1.3 .7"/>
<path d="M219.8 144.5l1.3 .6M222.4 147.2l1.4 .8M223 146.3l1.3 .8M225.7 149.1l1.3 .8M226.3 148.2l1.3 .7M229 151l1.2 .7M229.6 150l1.2 .8M232.2 152.8l1.3 .8M232.8 151.9l1.2 .8M235.5 154.8l1.3 .7M236 153.8l1.3 .7M238.7 156.6l1.4 .8"/>
<path d="M239.3 155.6l1.3 .8M242 158.5l1.3 .8M242.5 157.6l1.3 .7M245.7 159.4l1.4 .8M50.7 168.8l-1.5 .9 .5 .9 1.6-.8M52.4 169.1h.2M52.7 169.8l.2 .3M52.8 168.8l-.4 .3 .1 .3M53.1 170.4l.2 .4 .4-.3M53.1 169h.3M53.4 168.5l-.3 .2M53.5 170.5l-.2 .3"/>
<path d="M53.8 168.9h.3M53.9 169.9l-.2 .2M54 166.9l-1.4 .8M54 168.1l-.2 .1M54.4 170.1l-.3 .2M54.4 169.3l-.2 .2M54.6 168.8h.3M54.7 167.7l-1.5 .9M54.8 168.7l-.2 .2M55 169.8l-.3 .1M55.2 168.1l-.1 .2M55.3 167.4l-.2 .1"/>
<path d="M55.3 168.8h.3M55.7 169.4l-.3 .1M55.7 167.1l.5-.2 .1 .3M55.7 167.5l-.2 .2M56.1 168.7h.2M56.2 166.9l-.2 .2M56.3 169l-.2 .2M56.6 167.6l.2 .2M56.8 168.6h.3M56.9 168.2l.2 .4M57.1 168.6l-.4 .2M57.2 165l-1.3 .8"/>
<path d="M57.7 166l-1.3 .7M60.4 163.2l-1.3 .7M61 164.1l-1.4 .8M63.7 161.3l-1.4 .8M64.2 162.2l-1.3 .8M67 175.2h2.5M67 176h2.5M67.5 160.4l-1.3 .7M69.4 171.1h1.4M69.5 168.3h.2v.2h-.2zM69.7 162.1v.2zM69.8 163.8h.2v.3h-.2z"/>
<path d="M70 167.1h.1v.1h-.1zM70 165.2l.1 .1-.1 .1-.1-.1zM70.3 169.9v-9.1l-.9 .6 .1 15.1v-4.5l.5-.8 .3-1.3-.4 1.3-.4 .7-.1 .8M73.1 171.1h1.5M76.8 171.1h1.5M80.5 171.1h1.6M84.4 171.1h1.4M88.1 171.1h1.5M91.8 171.1h1.5M94.4 171.1v1.1M94.4 174.5v1.5M94.4 178.2v1.6"/>
<path d="M95.6 171.1h1.5M96.3 171.1v1.1M96.3 174.5v1.5M96.3 178.2v1.6M99.3 171.1h1.6M103.1 171.1h1.5M106.9 171.1h1.4M110.6 171.1h1.5M114.3 171.1h1.6M118.1 171.1h1.5M121.9 171.1h1.4M124.9 171.1v1.1"/>
<path d="M124.9 174.5v1.5M124.9 178.2v1.6M125.3 164.8h1.1v10h-1.1zM125.6 168.1h.2v.1h-.2zM125.6 166h.2v.2h-.2zM125.6 171.9h.2v.2h-.2zM125.6 171.1h1.5M125.7 173.9v.3zM125.7 168.5h.3v.3h-.3zM125.8 168.7l-6.9 12.6h-2.9M125.9 167.6h.3zM125.9 165.5h.3z"/>
<path d="M125.9 173.4h.3zM126 171.2l.2 .2-.2 .1zM126.8 171.1v1.1M126.8 174.5v1.5M126.8 178.2v1.6M129.3 171.1h1.5M133.1 171.1h1.5M136.8 171.1h1.6M140.6 171.1h1.5M144.3 171.1h1.5M148.1 171.1h1.4M151.8 171.1h1.6"/>
<path d="M153.9 166h.1l.2 .1-.2 .3-.1-.1zM155.4 169.2v2.1M155.4 173.6v1.5M155.4 177.3v1.5M155.6 171.1h1.5M155.8 169.2h1v10h-1zM156.1 171.6h.1v.2h-.1zM156.1 170.2h.1v.2h-.1zM156.1 178.2h.1v.1zM156.1 176h.1v.2h-.1zM156.2 174h.3v.3h-.3zM156.3 174.2h5.9"/>
<path d="M156.4 169.9h.3zM156.4 175.8h.3zM156.5 171.3l.2 .2h-.2zM156.5 177.7l.2 .2-.2 .1zM157.3 169.2v2.1M157.3 173.6v1.5M157.3 177.3v1.5M159.4 171.1h1.4M160.9 168.3l.3 .1-.1 .2h-.2zM163.1 171.1h1.5M166.8 171.1h1.5M170.6 171.1h1.5"/>
<path d="M174.4 171.1h1.5M178.1 171.1h1.5M181.8 171.1h1.5M185.6 171.1h1.5M185.9 171.1v1.1M185.9 174.5v1.5M185.9 178.2v1.6M187.7 171.1v1.1M187.7 174.5v1.5M187.7 178.2v1.6M189.3 171.1h1.6M193.1 171.1h1.5"/>
<path d="M196.9 171.1h1.4M200.6 171.1h1.5M204.3 171.1h1.6M208.1 171.1h1.5M211.9 171.1h1.4M215.6 171.1h1.5M216.4 171.1v1.1M216.4 174.5v1.5M216.4 178.2v1.6M218.3 171.1v1.1M218.3 174.5v1.5M218.3 178.2v1.6"/>
<path d="M219.3 171.1h1.5M223.1 171.1h1.5M226.9 171.1h1.5M230.6 171.1h1.5M233.4 160.9l3.9 2.2-1.1 1.7-3.8-2.3zM234.4 171.1h1.4M238.1 171.1h1.5M241.8 171.1h1.6M245.2 160.4l1.3 .7M248.4 162.2l1.4 .8M249 161.3l1.3 .8M251.7 164.1l1.3 .8"/>
<path d="M252.3 163.2l1.2 .7M255 166l1.2 .7M255.6 165l1.2 .8M258.2 167.9l1.3 .7M258.8 166.9l1.2 .8M261.5 169.8l1.4 .8M262 168.8l1.5 .9M94.4 182v1.5M94.4 185.8v1.2M96.3 182v1.5M96.3 185.8v1.2M124.9 182v1.5"/>
<path d="M124.9 185.8v1.2M126.8 182v1.5M126.8 185.8v1.2M155.4 181v1.6M155.4 184.8v2.2M157.3 181v1.6M157.3 184.8v2.2M185.9 182v1.5M185.9 185.8v1.2M187.7 182v1.5M187.7 185.8v1.2M216.4 182v1.5"/>
<path d="M216.4 185.8v1.2M218.3 182v1.5M218.3 185.8v1.2M222.8 191.9h1.4M230.8 191.9h1.5"/>
</g>
<g fill="none" stroke="#767676" stroke-width=".21">
<path d="M26.8 137.3v9.5M124.3 134.9v2.5M124.3 139.7v1.5M129.3 140v1.8M183.3 140v1.8M188.4 134.9v2.5M188.4 139.7v1.5M25.3 145.4h16.4M40.2 143.9v.2M124.3 143.4v1.6M124.3 147.2v1.5M124.3 151v1.4"/>
<path d="M124.3 154.7v1.5M124.3 158.4v1.5M129.3 144.1v1.5M129.3 147.8v1.6M129.3 151.7v1.4M129.3 155.4v1.5M129.3 159.1v1.5M183.3 144.1v1.5M183.3 147.8v1.6M183.3 151.7v1.4M183.3 155.4v1.5M183.3 159.1v1.5"/>
<path d="M188.4 143.4v1.6M188.4 147.2v1.5M188.4 151v1.4M188.4 154.7v1.5M188.4 158.4v1.5M124.3 162.2v2.6M129.3 162.8v2M183.3 162.8v2M188.4 162.2v2.6"/>
</g>
<g fill="#000">
<path d="M94 96.2l.7 .2h-.6zM94 96.2h.8l-.1 .2zM94.1 95.9l.7 .3h-.8zM94.1 95.9h.6l.1 .3zM94.1 96.4h.6l-.3 .2zM94.1 95.9l.3-.1 .3 .1zM155.9 110.7l.7 .2h-.6zM155.9 110.7h.8l-.1 .2zM156 110.4l.7 .3h-.8zM156 110.4h.6l.1 .3zM156 110.9h.6l-.3 .2zM156 110.4l.3-.1 .3 .1z"/>
<path d="M37.5 132.2l.3 .1zM37.5 132.2h.4zM37.5 132l.4 .2h-.4zM37.5 132h.3l.1 .2zM37.5 132.3h.3zM37.5 132h.3zM185.7 147.2l.7 .3h-.6zM185.7 147.2h.8l-.1 .3zM185.8 146.9l.7 .3h-.8zM185.8 146.9h.6l.1 .3zM185.8 147.5h.6zM185.8 146.9l.2-.2 .4 .2z"/>
<path d="M212.5 150l.7 .2h-.6zM212.5 150h.8l-.1 .2zM212.6 149.6l.7 .4h-.8zM212.6 149.6h.6l.1 .4zM212.6 150.2h.6zM212.6 149.6h.6zM69.7 163.9l.3 .2h-.2zM69.7 163.9h.4l-.1 .2zM69.8 163.8l.3 .1h-.4zM69.8 163.8h.2l.1 .1zM69.8 164.1h.2zM69.8 163.8h.2z"/>
<path d="M125.7 168.5l.3 .2h-.3zM125.7 168.5h.3v.2zM125.7 168.7l.3 .1zM125.7 168.8h.3zM125.7 168.5h.3zM153.8 166.1l.3 .2h-.2zM153.8 166.1h.4l-.1 .2zM153.9 166l.3 .1h-.4zM153.9 166l.3 .1zM153.9 166.3h.2zM153.9 166h.2zM156.2 174l.3 .2h-.3z"/>
<path d="M156.2 174h.3v.2zM156.2 174.2l.3 .1h-.3zM156.2 174.2h.3v.1zM156.2 174.3h.3zM156.2 174h.3zM160.8 168.4l.3 .2h-.2zM160.8 168.4h.4l-.1 .2zM160.9 168.3l.3 .1h-.4zM160.9 168.3l.3 .1zM160.9 168.6h.2zM160.9 168.3h.2z"/>
</g>
<g fill="#767676">
<path d="M27.4 144.6l.1 .2-1.3 1.3z"/>
<path d="M27.4 144.6l-1.2 1.5-.1-.2z"/>
<path d="M40.8 144.6l-1.1 1.5-.1-.2z"/>
<path d="M40.8 144.6l.1 .2-1.2 1.3z"/>
</g>
<path d="M19.8 138.6l3.5 6M25.7 136.7l-6.5 3.8M27.9 140.6l-6.5 3.7" fill="none" stroke="#767676" stroke-width=".21"/>
<g fill="#767676">
<path d="M21.8 143.4l1.8 .3-.1 .2z"/>
<path d="M21.9 143.3l1.7 .4-1.8-.3z"/>
<path d="M19.7 139.4l1.7 .5-1.8-.4z"/>
<path d="M19.6 139.5l1.8 .4-.1 .2z"/>
</g>
<g fill="none" stroke="#000" stroke-width=".21">
<path d="M8.2 7.2v24h199.9v-24v77.9h81.7M230.1 17.5h8.3l6.3 13.6M261.2 17.4h-1.9l-5.9 8.6M8.2 31.2h199.9v20h-199.9zM133.4 31.2v20M167.8 31.2v20M244.5 30.7h.6v.6l-.4 .2-.2-.2-.2-.2zM253.4 25.7h.5v.6l-.3 .1-.2-.1-.2-.3zM8.2 41.2h199.9M130.8 73.6l1.8 7.6M132.6 73.6l-1.8 7.6v-7.6h1.8v7.6h-1.8M239 78.2l.2-.1 .4 .1v.6l-.4 .1-.2-.1-.2-.3z"/>
<path d="M239.2 78.2l-2.8 2.1h-3.8M222.9 96.7h63.2v15.7h-63.2zM72 106.9h.6l.2 .3-.2 .3-.3 .1-.3-.1zM72.3 107.2h21M152.9 118.4l.9 1.7M160.3 118.6l-1 1.7M222.9 112.4h63.2v11.8h-63.2zM261.2 171.8l-2.2 3.9"/>
<circle cx="88.3" cy="103" r="1.83"/>
<circle cx="156.3" cy="135.4" r="1.85"/>
<circle cx="107.1" cy="142.2" r="1.83"/>
<circle cx="127" cy="150.2" r="1.85"/>
<circle cx="135.6" cy="142.9" r="1.83"/>
<circle cx="177.2" cy="143" r="1.83"/>
<circle cx="186" cy="150.2" r="1.85"/>
<circle cx="219" cy="150" r="1.85"/>
<circle cx="99.5" cy="166.9" r="1.83"/>
</g>
<g fill="#000">
<path d="M244.3 31.1l.8 .2h-.6zM244.3 31.1h.8v.2zM244.5 30.7l.6 .4h-.8zM244.5 30.7h.6v.4zM244.5 31.3h.6l-.4 .2zM244.5 30.7h.6zM253.2 26l.7 .3h-.5zM253.2 26h.8l-.1 .3zM253.4 25.7l.6 .3h-.8zM253.4 25.7h.5l.1 .3zM253.4 26.3h.5l-.3 .1zM253.4 25.7h.5z"/>
<path d="M238.8 78.5l.8 .3h-.6zM238.8 78.5h.8v.3zM239 78.2l.6 .3h-.8zM239 78.2h.6v.3zM239 78.8h.6l-.4 .1zM239 78.2l.2-.1 .4 .1zM71.9 107.2l.7 .3h-.6zM71.9 107.2h.9l-.2 .3zM72 106.9l.8 .3h-.9zM72 106.9h.6l.2 .3zM72 107.5h.6l-.3 .1zM72 106.9h.6z"/>
</g>
<g font-size="5.4">
<text x="11" y="38.6">Core wooden frame shelter - 18 m2</text>
<text x="168.1" y="37.7">SCALE 1:20/1:5</text>
<text x="181.4" y="47">No 5</text>
<text x="23.7" y="60.5">WOODEN TRUSS</text>
<text x="23.6" y="67">dressed timber</text>
<text x="23.5" y="73.6">Scale : 1:20</text>
<text x="210.7" y="92.6">DETAIL 3 : Ridge beam 1:5</text>
</g>
<text font-size="4.1" x="98.2" y="38.6">(dressed timber)</text>
<g font-size="3.9">
<text x="75" y="193.1">Truss with timber 2&quot;x4&quot; (dressed 1</text>
<text x="137.4" y="193.1">&quot;x3 &quot;)</text>
<text x="156.6" y="193.3">Ferme bois en section 2&quot;x4&quot; (calibré 1 &quot;x3 &quot;)</text>
</g>
<text font-size="3.8" x="11.2" y="47.5">Drawing title: TRUSS &amp; DETAIL No 3 (dressed timber)</text>
<g font-size="3.6">
<text x="225.3" y="101.5">hurricane strap 20mm / nails 2&quot; &amp; 1&quot;</text>
<text x="170.9" y="105.8">DETAIL 3</text>
<text x="225.2" y="105.9">(ruban connecteur anti-ouragan</text>
<text x="225.3" y="110.3">clous 2&quot; &amp; 1&quot; pour faîtière)</text>
<text x="225.5" y="117.3">truss / nails 3&quot; &amp; 5&quot;</text>
<text x="225.2" y="121.6">(ferme /clous 3&quot;&amp; 5&quot;)</text>
</g>
<g font-size="3.5">
<text x="245.8" y="12.9">3.81</text>
<text x="217.4" y="30.7" transform="rotate(-90 217.4 30.7)">4.97</text>
<text x="136.9" y="37.4">Date : 20.05.10</text>
<text x="240.1" y="37.4" transform="rotate(30 240.1 37.4)">60°</text>
<text x="136.9" y="45.1">Dess.: P. Panosetti</text>
<text x="239.2" y="44.8">2.54</text>
<text x="259.8" y="47.2" transform="rotate(-90 259.8 47.2)">10.27</text>
<text x="266.1" y="42.2" transform="rotate(-90 266.1 42.2)">15.24</text>
<text x="233.9" y="57.9" transform="rotate(-90 233.9 57.9)">1.47</text>
<text x="125.4" y="61.9" transform="rotate(-30 125.4 61.9)">3</text>
<text x="117" y="66.8" transform="rotate(-30 117 66.8)">8.9</text>
<text x="121.9" y="70.7" transform="rotate(-30 121.9 70.7)">9.7</text>
<text x="101.4" y="75.8" transform="rotate(-30 101.4 75.8)">65</text>
<text x="103.1" y="81.6" transform="rotate(-30 103.1 81.6)">73.9</text>
<text x="65.6" y="89.2" transform="rotate(-30 65.6 89.2)">240</text>
<text x="84.9" y="85.3" transform="rotate(-30 84.9 85.3)">8.9</text>
<text x="69.4" y="94.2" transform="rotate(-30 69.4 94.2)">65</text>
<text x="71.1" y="100.1" transform="rotate(-30 71.1 100.1)">73.9</text>
<text x="52.9" y="103.7" transform="rotate(-30 52.9 103.7)">8.9</text>
<text x="37.4" y="112.7" transform="rotate(-30 37.4 112.7)">65</text>
<text x="39.1" y="118.5" transform="rotate(-30 39.1 118.5)">73.9</text>
<text x="20.9" y="122.2" transform="rotate(-30 20.9 122.2)">8.9</text>
<text x="14.3" y="126.3" transform="rotate(-30 14.3 126.3)">4.7</text>
<text x="22" y="128.4" transform="rotate(-30 22 128.4)">8.6</text>
<text x="96.6" y="135.8" transform="rotate(-30 96.6 135.8)">240</text>
<text x="20.9" y="139.2" transform="rotate(60 20.9 139.2)">8.9</text>
<text x="30.2" y="144.7">26.9</text>
<text x="164.4" y="144.2" transform="rotate(-90 164.4 144.2)">95.6</text>
<text x="169.9" y="147.6" transform="rotate(-90 169.9 147.6)">104.5</text>
<text x="83.1" y="159.3" transform="rotate(75 83.1 159.3)">30°</text>
<text x="136.2" y="156.2">335</text>
<text x="166.9" y="158.5" transform="rotate(68 166.9 158.5)">45°</text>
<text x="164.4" y="169.3" transform="rotate(-90 164.4 169.3)">8.9</text>
<text x="41.9" y="176.7" transform="rotate(-90 41.9 176.7)">10.3</text>
<text x="145.7" y="185.3">365.8</text>
</g>
<g font-size="2.7">
<text x="137" y="49">Shelter Delegate IFRC</text>
<text x="134.8" y="191.3">1</text>
<text x="142.9" y="191.3">1</text>
<text x="222.6" y="191.5">1</text>
<text x="230.7" y="191.5">1</text>
<text x="134.7" y="193.9">2</text>
<text x="142.8" y="193.9">2</text>
<text x="222.6" y="194.2">2</text>
<text x="230.7" y="194.2">2</text>
</g>
<g font-size="2.5">
<text x="210.2" y="9.5">hurricane strap 20mm / L= 80 cm - around ridge</text>
<text x="210.2" y="12.5">beam and fix on vertical stud</text>
<text x="210.2" y="15.6">(ruban fixé autour faîtière et</text>
<text x="261.6" y="17.9">nails (clous) 1&quot;</text>
<text x="210.3" y="18.6">fixé sur poinçon)</text>
<text x="216.4" y="80.9">nails (clous) 2&quot;</text>
</g>
<g font-size="2.4">
<text x="115.9" y="97">Batten 2&quot;x4&quot; (lattes)</text>
<text x="87.9" y="103.9">I</text>
<text x="94.4" y="107.7">CGI (tôle ondulée)</text>
<text x="105.8" y="102.8">I : Rafter 2&quot;x4&quot; (chevron)</text>
<text x="175.4" y="111.5">Ridge beam 6&quot;x2&quot; (planche faîtière)</text>
<text x="96" y="114.1">IV : Diagonal Strut 2&quot;x4&quot;</text>
<text x="96" y="117.1">(contrefiche)</text>
<text x="82.1" y="121.7">hurricane strap 20mm</text>
<text x="82.1" y="124.6">L= 60 cm - around diag. strut</text>
<text x="188.4" y="122.3">VI : Vertical Strut 2&quot;x4&quot; (poinçon)</text>
<text x="49.6" y="131.5">hurricane strap 20mm</text>
<text x="49.6" y="134.5">L= 80 cm - around rafter</text>
<text x="155.2" y="136.3">VI</text>
<text x="210" y="134">V : Diagonal Strut 2&quot;x4&quot; (contrefiche)</text>
<text x="106.4" y="143.1">II</text>
<text x="134.4" y="143.9">IV</text>
<text x="176.3" y="143.9">V</text>
<text x="228.8" y="143.4">(montant pour fixation contreplaqué surpignons)</text>
<text x="229" y="140.6">VII : Strut 2&quot;x4&quot; to fix plywood over gable ends</text>
<text x="27" y="153.3">hurricane strap 20mm</text>
<text x="103.5" y="152.9">Rafter brace 2&quot;x4&quot;</text>
<text x="103.6" y="155.8">(contreventement)</text>
<text x="125.6" y="151.1">VII</text>
<text x="184.5" y="151.1">VII</text>
<text x="189.3" y="152.9">Rafter brace 2&quot;x4&quot;</text>
<text x="189.3" y="155.8">(contreventement)</text>
<text x="218.3" y="150.9">II</text>
<text x="238.3" y="152.2">II : Rafter for Truss 2&quot;x4&quot; (grand chevron)</text>
<text x="27" y="156.1">L= 80 cm - around truss rafter</text>
<text x="98.6" y="167.7">III</text>
<text x="70.7" y="174.5">III : Bottom chord 2&quot;x4&quot;</text>
<text x="70.8" y="177.5">(traverse ou l'entrait)</text>
<text x="124.1" y="176.5">hurricane strap 20mm</text>
<text x="124.1" y="179.4">L= 30 cm both side of truss</text>
<text x="162.7" y="174.8">hurricane strap 20mm</text>
<text x="162.7" y="177.7">L= 30cm (middle truss) &amp; 40cm (gable ends)</text>
<text x="221.5" y="177.6">(sablière)</text>
<text x="221.7" y="174.7">top plate 2&quot;x4&quot;</text>
<text x="92" y="181.8">hurricane strap 20mm</text>
<text x="92" y="184.8">L= 30 cm both side of truss (gable ends)</text>
<text x="162.7" y="180.6">both side of truss</text>
<text x="221.5" y="184.2">(montant)</text>
<text x="221.6" y="181.3">stud 2&quot;x4&quot;</text>
</g>
</svg>
